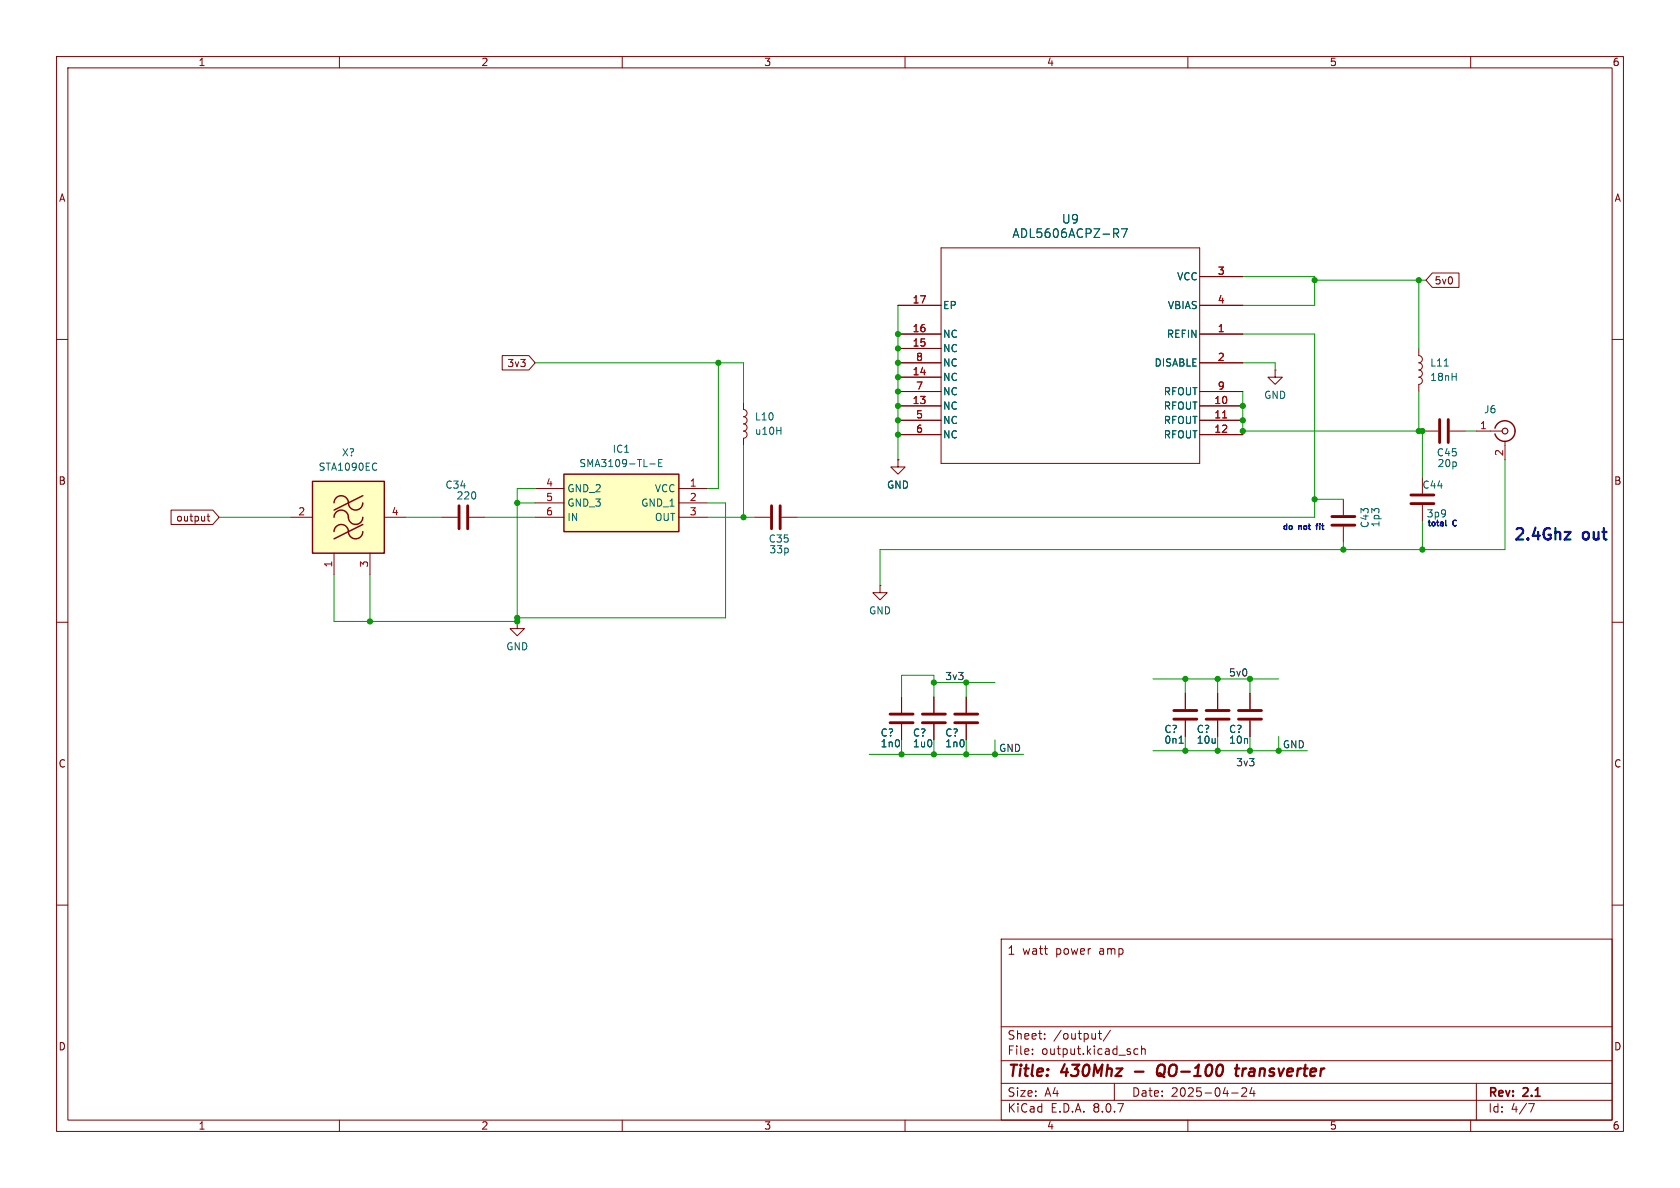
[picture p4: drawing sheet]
<svg xmlns="http://www.w3.org/2000/svg" width="297mm" height="210mm" viewBox="0 0 297 210" stroke-linecap="round" stroke-linejoin="round" font-family="sans-serif">
<g fill="none" stroke="#840000" stroke-width=".18">
<path d="M10 10h277v190h-277zM12 12h273v186h-273zM60 10v2M110 10v2M160 10v2M210 10v2M260 10v2M10 60h2M285 60h2M78.1 91.4h2.8M82.9 91.4h2.8M10 110h2"/>
<path d="M91.4 109.9v1.2h1.3l-1.3 1.3-1.2-1.3h1.2M91.4 109.9h.1M285 110h2M10 160h2M177 166h108v32h-108zM285 160h2M60 198v2M110 198v2M160 198v2M177 194.5h108M177 191.5h108M177 187.5h108"/>
<path d="M177 181.5h108M182.5 186.3v.1M182.5 185.5v.1M184.7 183.6v.1M184.7 182.8v.1M194.2 182.7h.5M194.4 182.2v1.3l.3 .2M196.3 182.1l-1.3 2M197 191.5v3M201.2 185.5l-.5-.1-.2 .3v.4l.1 .2h.6M201.8 185.5l.2-.1 .4 .1 .1 .9M201.8 184.9v1.5"/>
<path d="M210 198v2M217.7 193.2h1.2M219.5 192.4l.6-.1 .2 .1 .1 .3-.9 1.1h.9M221.3 192.2l-.3 1.1h.9M221.7 192.8v1M260 198v2M261 191.5v6.5M270.2 195.1h1l-.6 1.5"/>
</g>
<path d="M200.6 189.4h1.6M204.9 189.7l.4 .1 .4 .5M205.6 188.2a.77 .77 0 0 0-1 .7l-.1 .6 .1 .4 .1 .2a.71 .71 0 0 0 1-.2M218.3 188.9h.8M218.7 188.2l-.2 1.7 .1 .2 .3 .1M219.8 188.9l-.2 1.3M220.3 188.9l-.4 .1-.2 .3" fill="none" stroke="#840000" stroke-width=".4"/>
<path d="M81.2 89.4v4.1M82.7 89.4v4.1" fill="none" stroke="#840000" stroke-width=".51"/>
<path d="M99.7 83.8h20.3v10.2h-20.3z" fill="#ffffc2"/>
<path d="M99.7 83.8h20.3v10.2h-20.3z" fill="none" stroke="#840000" stroke-width=".25"/>
<path d="M131.4 74.9a.64 .64 0 0 1 .7 .7 .64 .64 0 0 1-.7 .6 .63 .63 0 0 1 .7 .6 .63 .63 0 0 1-.7 .7v1.2M131.4 71.1v1.3a.64 .64 0 0 1 .7 .6 .64 .64 0 0 1-.7 .7 .63 .63 0 0 1 .7 .6 .63 .63 0 0 1-.7 .6M250.8 61.6v1.3a.64 .64 0 0 1 .7 .6 .64 .64 0 0 1-.7 .6 .64 .64 0 0 1 .7 .7 .64 .64 0 0 1-.7 .6 .64 .64 0 0 1 .7 .6 .64 .64 0 0 1-.7 .7 .64 .64 0 0 1 .7 .6 .64 .64 0 0 1-.7 .6v1.3M94.6 86.4h5.1M94.6 88.9h5.1M94.6 91.4h5.1M120 86.4h5.1M120 88.9h5.1M120 91.4h5.1M133.3 91.4h2.8M138.2 91.4h2.8" fill="none" stroke="#840000" stroke-width=".18"/>
<path d="M255.3 64.7h.7M114.9 82h.9M116.4 81.8h.5M117.1 81.2h-.7v1.3h.7" fill="none" stroke="#006464" stroke-width=".18"/>
<path d="M136.4 89.4v4.1M137.9 89.4v4.1" fill="none" stroke="#840000" stroke-width=".51"/>
<path d="M55.2 85.1h12.7v12.7h-12.7z" fill="#ffffc2"/>
<path d="M264.3 75.7a1.81 1.81 0 0 1 2.8-1 1.81 1.81 0 0 1 0 3 1.81 1.81 0 0 1-2.8-1M55.2 85.1h12.7v12.7h-12.7zM59.1 94a1.31 1.31 0 0 1 1.4-1.3 1.31 1.31 0 0 1 1.1 1.6 1.27 1.27 0 0 0 1.4 .9 1.27 1.27 0 0 0 1.1-1.2M59.1 91.4a1.31 1.31 0 0 1 1.4-1.2 1.31 1.31 0 0 1 1.1 1.6 1.27 1.27 0 0 0 1.4 .9 1.27 1.27 0 0 0 1.1-1.3M59.1 88.9a1.31 1.31 0 0 1 1.4-1.3 1.31 1.31 0 0 1 1.1 1.6 1.27 1.27 0 0 0 1.4 1 1.27 1.27 0 0 0 1.1-1.3M64.1 92.7l-5 2.6M64.1 87.6l-5 2.6" fill="none" stroke="#840000" stroke-width=".25"/>
<g fill="none" stroke="#840000" stroke-width=".18">
<path d="M158.7 59.1h7.7M158.7 54h7.7M166.4 43.8h45.7v38.1h-45.7zM212.1 59.1h7.6M212.1 54h7.6M212.1 48.9h7.6M253.2 48.3h4.7v2.5h-4.7l-1.1-1.3zM88.8 62.9h4.7l1.1 1.2-1.1 1.3h-4.7zM158.7 71.8h7.7M158.7 74.3h7.7M158.7 76.8h7.7M158.7 66.7h7.7"/>
<path d="M158.7 61.6h7.7M158.7 64.1h7.7M158.7 69.2h7.7M212.1 71.8h7.6M212.1 74.3h7.6M212.1 76.8h7.6M212.1 64.1h7.6M212.1 69.2h7.6M225.4 65.4v1.3h1.3l-1.3 1.2-1.2-1.2h1.2M225.4 65.4h.1M251.5 76.2h2.8M256.3 76.2h2.8"/>
<path d="M261 76.2h4.6M266.1 78v3.3M30.2 90.2h7.4l1.1 1.2-1.1 1.3h-7.4zM36.6 91.3h.5M36.8 90.8v1.1l.3 .2M51.4 91.4h3.8M59.1 97.8v3.8M65.4 97.8v3.8M67.9 91.4h3.9M158.7 81.3v1.3h1.3l-1.3 1.2-1.2-1.2h1.2M158.7 81.3h.1M237.5 88.3v2.8"/>
<path d="M237.5 93.1v2.8M251.5 84.5v2.7M251.5 89.3v2.8M155.6 103.5v1.3h1.2l-1.2 1.2-1.3-1.2h1.3M155.6 103.5h.1M159.4 123.2v2.8M159.4 128v2.8M165.1 123.2v2.8M165.1 128v2.8M170.8 123.2v2.8M170.8 128v2.8M209.5 122.6v2.7"/>
<path d="M209.5 127.4v2.8M215.3 122.6v2.7M215.3 127.4v2.8M221 122.6v2.7M221 127.4v2.8"/>
</g>
<path d="M197.2 41.2l.6 .8M197.5 40.4l.3 .3-.1 .4-.2 .1M198.3 40.4h1l-.7 1.6M66.6 81.9v.1M66.6 83v.1M208.5 131.4h.7" fill="none" stroke="#006464" stroke-width=".18"/>
<g fill="none" stroke="#840000" stroke-width=".51">
<path d="M254.5 74.2v4M256 74.2v4M235.5 91.3h4M235.5 92.8h4M249.4 87.5h4.1M249.4 89h4.1M157.4 127.8h4M157.4 126.2h4M163.1 127.8h4M163.1 126.2h4M168.8 127.8h4M168.8 126.2h4"/>
<path d="M207.5 127.1h4.1M207.5 125.6h4.1M213.2 127.1h4.1M213.2 125.6h4.1M218.9 127.1h4.1M218.9 125.6h4.1"/>
</g>
<path d="M216.1 73.9h.8" fill="none" stroke="#a90000" stroke-width=".18"/>
<circle cx="266.1" cy="76.2" r=".51" fill="none" stroke="#840000" stroke-width=".2"/>
<path d="M232.6 92.9h.4M232.8 92.6v1M255.6 92v.8l.1 .2" fill="none" stroke="#0000c2" stroke-width=".25"/>
<path d="M276.6 94h1l-1 1.4h1" fill="none" stroke="#0000c2" stroke-width=".4"/>
<g fill="none" stroke="#009600" stroke-width=".18">
<path d="M158.7 54v27.3M219.7 48.9h12.7v5.1h-12.7M219.7 59.1h12.7v32.3h-91.4M232.4 49.5h19.7M250.8 49.5v12.1M94.6 64.1h36.8v7M127 64.1v22.3h-1.9M131.4 78.7v12.7M219.7 76.2h31.8v8.3M219.7 64.1h5.7v1.3M219.7 69.2v7.6M250.8 69.2v7"/>
<path d="M259.1 76.2h1.9M38.7 91.4h12.7M71.8 91.4h6.3M85.7 91.4h8.9M91.4 88.9h3.2M94.6 86.4h-3.2v23.5h-32.3v-8.3M125.1 91.4h8.2M125.1 88.9h3.2v20.3h-36.9M232.4 88.3h5.1M237.5 95.9v1.3M251.5 92.1v5.1M266.1 81.3v15.9h-110.5v6.3"/>
<path d="M65.4 101.6v8.3M153.7 133.4h27.3M159.4 123.2v-3.8h5.7v3.8M159.4 130.8v2.6M165.1 130.8v2.6M165.1 120.7h10.8M170.8 120.7v2.5M170.8 130.8v2.6M175.9 130.8v2.6M203.8 120h22.3M203.8 132.7h27.3M209.5 120v2.6"/>
<path d="M209.5 130.2v2.5M215.3 120v2.6M215.3 130.2v2.5M221 120v2.6M221 130.2v2.5M226.1 130.2v2.5"/>
</g>
<g fill="#009600" stroke="#009600" stroke-width=".18">
<circle cx="250.8" cy="76.2" r=".46"/>
<circle cx="251.5" cy="76.2" r=".46"/>
<circle cx="251.5" cy="97.2" r=".46"/>
<circle cx="237.5" cy="97.2" r=".46"/>
<circle cx="215.3" cy="120" r=".46"/>
<circle cx="221" cy="120" r=".46"/>
<circle cx="232.4" cy="88.3" r=".46"/>
<circle cx="219.7" cy="76.2" r=".46"/>
<circle cx="219.7" cy="74.3" r=".46"/>
<circle cx="219.7" cy="71.8" r=".46"/>
<circle cx="232.4" cy="49.5" r=".46"/>
<circle cx="250.8" cy="49.5" r=".46"/>
<circle cx="170.8" cy="120.7" r=".46"/>
<circle cx="158.7" cy="69.2" r=".46"/>
<circle cx="165.1" cy="120.7" r=".46"/>
<circle cx="158.7" cy="59.1" r=".46"/>
<circle cx="158.7" cy="64.1" r=".46"/>
<circle cx="158.7" cy="66.7" r=".46"/>
<circle cx="158.7" cy="61.6" r=".46"/>
<circle cx="159.4" cy="133.4" r=".46"/>
<circle cx="165.1" cy="133.4" r=".46"/>
<circle cx="127" cy="64.1" r=".46"/>
<circle cx="158.7" cy="74.3" r=".46"/>
<circle cx="158.7" cy="76.8" r=".46"/>
<circle cx="158.7" cy="71.8" r=".46"/>
<circle cx="209.5" cy="132.7" r=".46"/>
<circle cx="209.5" cy="120" r=".46"/>
<circle cx="226.1" cy="132.7" r=".46"/>
<circle cx="221" cy="132.7" r=".46"/>
<circle cx="175.9" cy="133.4" r=".46"/>
<circle cx="170.8" cy="133.4" r=".46"/>
<circle cx="215.3" cy="132.7" r=".46"/>
<circle cx="65.4" cy="109.9" r=".46"/>
<circle cx="131.4" cy="91.4" r=".46"/>
<circle cx="91.4" cy="109.9" r=".46"/>
<circle cx="91.4" cy="109.2" r=".46"/>
<circle cx="91.4" cy="88.9" r=".46"/>
</g>
<g font-size="2.8" fill="#0000c2">
<text x="267.2" y="95.6">2.4Ghz</text>
<text x="279.7" y="95.6">out</text>
</g>
<g font-size="2.8" fill="#840000">
<text x="178" y="190.9">Title:</text>
<text x="187.7" y="190.9">430Mhz</text>
<text x="206.2" y="190.9">QO-100</text>
<text x="220.9" y="190.9">transverter</text>
</g>
<g font-size="2.1" fill="#006464">
<text x="187.6" y="39.7">U9</text>
<text x="178.9" y="42.3">ADL5606ACPZ-R7</text>
</g>
<g font-size="2.1" fill="#840000">
<text x="178" y="169">1</text>
<text x="180.7" y="169">watt</text>
<text x="186.7" y="169">power</text>
<text x="194.5" y="169">amp</text>
<text x="178" y="184">Sheet:</text>
<text x="186.2" y="184">/output/</text>
<text x="178" y="186.7">File:</text>
<text x="184.1" y="186.7">output.kicad_sch</text>
<text x="178" y="196.9">KiCad</text>
<text x="178" y="194.1">Size:</text>
<text x="184.7" y="194.1">A4</text>
<text x="185.7" y="196.9">E.D.A.</text>
<text x="193.3" y="196.9">8.0.7</text>
<text x="200" y="194.1">Date:</text>
<text x="207" y="194.1">2025-04-24</text>
<text x="263" y="194.3">Rev:</text>
<text x="263" y="196.9">Id:</text>
<text x="267.1" y="196.9">4/7</text>
<text x="269.4" y="194.3">2.1</text>
</g>
<g font-size="1.8" fill="#840000">
<text x="35" y="11.9">1</text>
<text x="85" y="11.9">2</text>
<text x="135" y="11.9">3</text>
<text x="185" y="11.9">4</text>
<text x="235" y="11.9">5</text>
<text x="285" y="11.9">6</text>
<text x="10.3" y="35.9">A</text>
<text x="285.3" y="35.9">A</text>
<text x="253.5" y="50.5">5v0</text>
<text x="89.6" y="65.1">3v3</text>
<text x="10.3" y="85.9">B</text>
<text x="285.3" y="85.9">B</text>
<text x="31.1" y="92.4">output</text>
<text x="10.3" y="135.9">C</text>
<text x="285.3" y="135.9">C</text>
<text x="10.3" y="185.9">D</text>
<text x="285.3" y="185.9">D</text>
<text x="35" y="199.9">1</text>
<text x="85" y="199.9">2</text>
<text x="135" y="199.9">3</text>
<text x="185" y="199.9">4</text>
<text x="235" y="199.9">5</text>
<text x="285" y="199.9">6</text>
</g>
<g font-size="1.8" fill="#a90000">
<text x="161.2" y="53.7">17</text>
<text x="215.2" y="48.6">3</text>
<text x="215.2" y="53.7">4</text>
<text x="161.2" y="58.8">16</text>
<text x="215.2" y="58.8">1</text>
<text x="161.2" y="61.3">15</text>
<text x="161.9" y="63.9">8</text>
<text x="215.2" y="63.9">2</text>
<text x="161.2" y="71.5">13</text>
<text x="161.2" y="66.4">14</text>
<text x="161.9" y="69">7</text>
<text x="214.6" y="71.5">10</text>
<text x="215.2" y="69">9</text>
<text x="161.9" y="74">5</text>
<text x="161.9" y="76.6">6</text>
<text x="214.6" y="74">11</text>
<text x="214.6" y="76.6">12</text>
<text x="261.5" y="75.9">1</text>
<text x="265.8" y="80.7" transform="rotate(-90 265.8 80.7)">2</text>
<text x="96.4" y="86.1">4</text>
<text x="96.4" y="88.6">5</text>
<text x="121.8" y="86.1">1</text>
<text x="121.8" y="88.6">2</text>
<text x="52.6" y="91.2">2</text>
<text x="69.1" y="91.2">4</text>
<text x="96.4" y="91.2">6</text>
<text x="121.8" y="91.2">3</text>
<text x="58.8" y="100.4" transform="rotate(-90 58.8 100.4)">1</text>
<text x="65.2" y="100.4" transform="rotate(-90 65.2 100.4)">3</text>
</g>
<g font-size="1.8" fill="#006464">
<text x="208" y="49.8">VCC</text>
<text x="166.6" y="59.9">NC</text>
<text x="166.6" y="54.8">EP</text>
<text x="206.2" y="59.9">REFIN</text>
<text x="206.4" y="54.8">VBIAS</text>
<text x="166.6" y="62.5">NC</text>
<text x="166.6" y="65">NC</text>
<text x="204" y="65">DISABLE</text>
<text x="252.7" y="65">L11</text>
<text x="166.6" y="67.5">NC</text>
<text x="166.6" y="70.1">NC</text>
<text x="205.6" y="70.1">RFOUT</text>
<text x="223.4" y="70.7">GND</text>
<text x="252.7" y="67.5">18nH</text>
<text x="133.4" y="74.5">L10</text>
<text x="133.4" y="77.1">u10H</text>
<text x="166.6" y="72.6">NC</text>
<text x="166.6" y="75.2">NC</text>
<text x="166.6" y="77.7">NC</text>
<text x="205.6" y="72.6">RFOUT</text>
<text x="205.6" y="75.2">RFOUT</text>
<text x="205.6" y="77.7">RFOUT</text>
<text x="262.3" y="73.3">J6</text>
<text x="56.2" y="83.4">STA1090EC</text>
<text x="60.3" y="80.9">X?</text>
<text x="102.3" y="82.8">SMA3109-TL-E</text>
<text x="108.2" y="80.2">IC1</text>
<text x="253.9" y="80.9">C45</text>
<text x="254" y="82.8">20p</text>
<text x="78.6" y="86.6">C34</text>
<text x="80.6" y="88.5">220</text>
<text x="100.2" y="87.2">GND_2</text>
<text x="100.2" y="89.8">GND_3</text>
<text x="113.3" y="89.8">GND_1</text>
<text x="115.7" y="87.2">VCC</text>
<text x="156.7" y="86.6">GND</text>
<text x="251.4" y="86.6">C44</text>
<text x="100.2" y="92.3">IN</text>
<text x="115.7" y="92.3">OUT</text>
<text x="242.2" y="93.4" transform="rotate(-90 242.2 93.4)">C43</text>
<text x="244.1" y="93.3" transform="rotate(-90 244.1 93.3)">1p3</text>
<text x="252.1" y="91.7">3p9</text>
<text x="135.8" y="96.1">C35</text>
<text x="135.9" y="98">33p</text>
<text x="153.5" y="108.8">GND</text>
<text x="89.4" y="115.2">GND</text>
<text x="155.6" y="130.4">C?</text>
<text x="161.3" y="130.4">C?</text>
<text x="167" y="130.4">C?</text>
<text x="205.7" y="129.8">C?</text>
<text x="205.7" y="131.7">0n1</text>
<text x="211.5" y="129.8">C?</text>
<text x="211.5" y="131.7">10u</text>
<text x="217.2" y="129.8">C?</text>
<text x="217.2" y="131.7">10n</text>
<text x="155.6" y="132.3">1n0</text>
<text x="161.3" y="132.3">1u0</text>
<text x="167" y="132.3">1n0</text>
</g>
<g font-size="1.8" fill="#0f0f0f">
<text x="217.2" y="119.7">5v0</text>
<text x="167" y="120.3">3v3</text>
<text x="176.5" y="133">GND</text>
<text x="218.4" y="135.5">3v3</text>
<text x="226.7" y="132.4">GND</text>
</g>
<g font-size="1.4" fill="#0000c2">
<text x="226.4" y="93.7">do</text>
<text x="229.6" y="93.7">not</text>
<text x="233.2" y="93.7">fit</text>
<text x="252" y="93.1">total</text>
<text x="256.8" y="93.1">C</text>
</g>
</svg>
